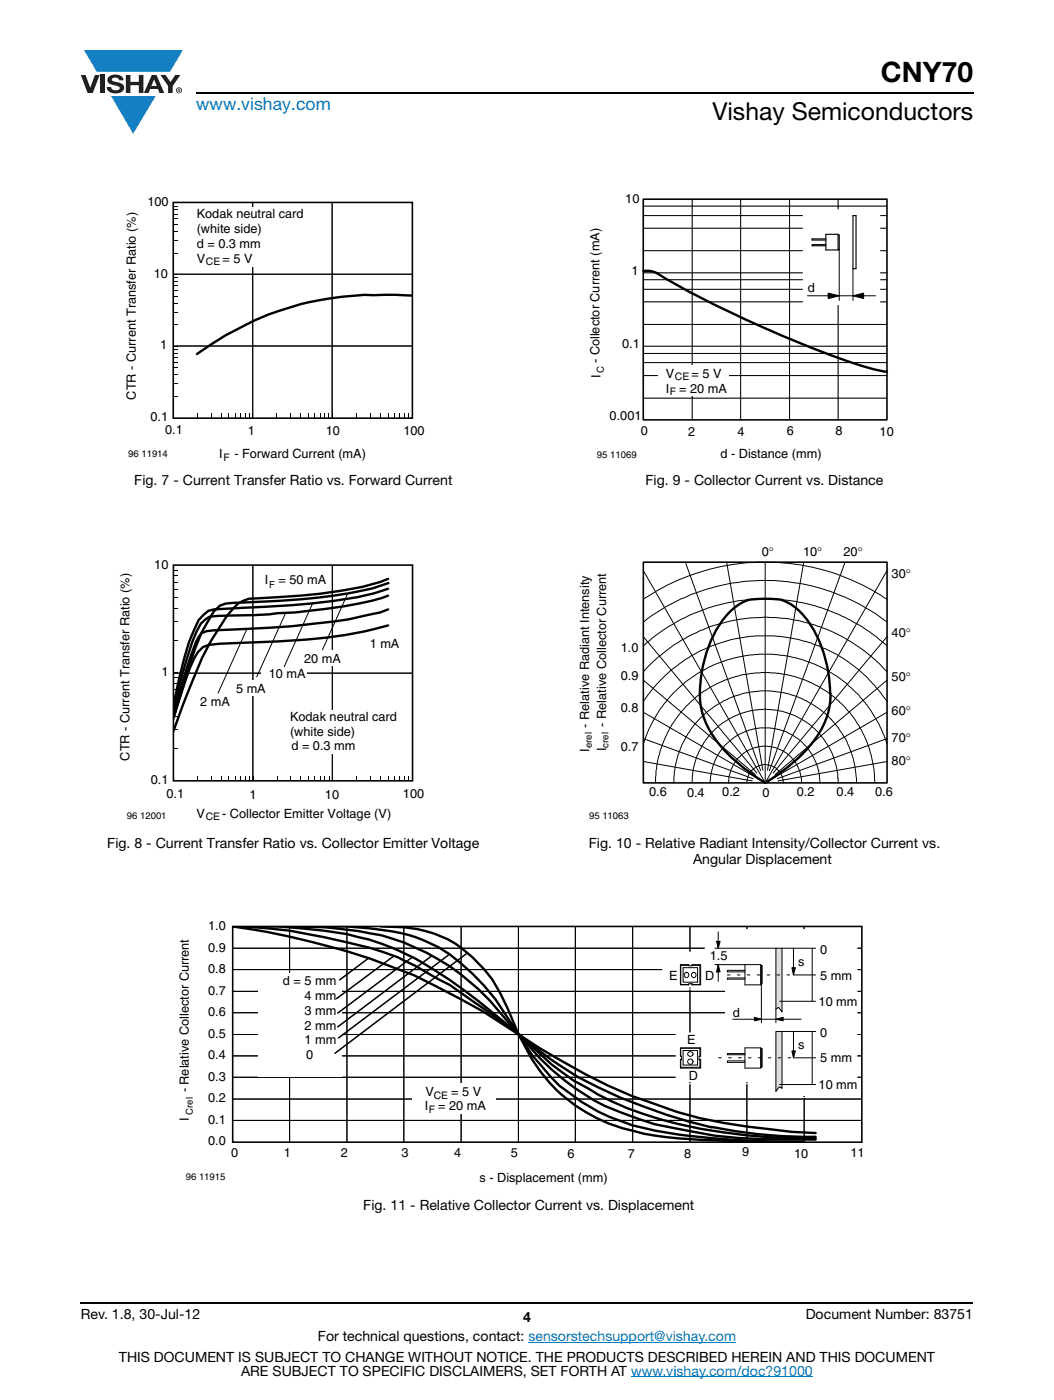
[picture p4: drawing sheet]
<svg xmlns="http://www.w3.org/2000/svg" width="210mm" height="279mm" viewBox="0 0 210 279" stroke-linecap="round" stroke-linejoin="round" font-family="sans-serif">
<g fill="#147fc3">
<path d="M16.8 10h19.7l-2.6 4.3h-1.1h-13.5z"/>
<path d="M22.2 19.2h8.9l-4.5 7.5z"/>
</g>
<g fill="#231f20">
<path d="M16.1 15h1l.9 2.5 .9-2.5h1l-1.4 3.6h-1z"/>
<path d="M20 15h.9v3.6h-.9z"/>
<path d="M21.8 15.3a2.1 2.1 0 0 1 2.7 .3l.1 .4h-.8a.79 .79 0 0 0-.7-.5 .79 .79 0 0 0-.8 .4l.2 .3 1 .2a1.08 1.08 0 0 1 1.3 1 1.08 1.08 0 0 1-1.1 1.2 1.73 1.73 0 0 1-2.4-1.2h.9a.96 .96 0 0 0 .8 .6 .96 .96 0 0 0 .9-.4 1.31 1.31 0 0 0-1.2-.6 1.03 1.03 0 0 1-1.1-.6 1.03 1.03 0 0 1 .2-1.1z"/>
<path d="M25.1 15h.9v1.3h1.7v-1.3h.9v3.6h-.9v-1.6h-1.7v1.6h-.9z"/>
<path d="M32 15h1l1 1.4 1-1.4h1l-1.6 2.2v1.4h-.9v-1.4z"/>
<path d="M30.7 15.9l.6 1.3h-1.1zM30.3 15l-1.6 3.6h.9l.4-.8h1.5l.3 .8h1l-1.6-3.6z"/>
<path d="M35.3 18a.46 .46 0 0 1 .9 0 .46 .46 0 0 1-.9 0zM35.1 18a.6 .6 0 0 0 1.2 0 .6 .6 0 0 0-1.2 0z"/>
<path d="M35.6 17.8h.2v.2h-.2zM35.5 17.7v.7h.1v-.3l.4 .3-.2-.3 .2-.2-.1-.2z"/>
</g>
<path d="M39.1 18.6h155M16.1 260h178" fill="none" stroke="#000" stroke-width=".36"/>
<path d="M105.4 267.9h41.4M125.9 274.8h36.3" fill="none" stroke="#007ec4" stroke-width=".2"/>
<path d="M24.9 38.9h59.8v53.5h-59.8z" fill="#fff"/>
<g fill="#000">
<path d="M34.6 54.7l1 .1zM34.6 59.1h1zM34.6 57.9l1 .1zM34.6 57l1 .1zM34.6 56.2l1 .1zM34.6 55.4l1 .1zM34.6 50.5h1zM34.6 47.9l1 .1zM34.6 46.1l1 .1zM34.6 44.7l1 .1zM34.6 43.6l1 .1zM34.6 42.7l1 .1z"/>
<path d="M34.6 41.8l1 .1zM34.6 41.1l1 .1zM34.6 69.1h1zM34.6 79.1l1 .1zM34.6 76.6l1 .1zM34.6 74.8h1zM34.6 73.4l1 .1zM34.6 72.3h1zM34.6 71.3l1 .1zM34.6 70.5l1 .1zM34.6 69.7l1 .1zM34.6 64.8l1 .1z"/>
<path d="M34.6 62.3h1zM34.6 60.4l1 .1zM39.3 82.5l.1 1zM42.1 82.5l.1 1zM44.1 82.5l.1 1zM45.6 82.5l.1 1zM46.9 82.5l.1 1zM48 82.5v1zM48.9 82.5l.1 1zM49.6 82.5l.1 1zM50.4 82.5l.1 1zM55.2 82.5l.1 1z"/>
<path d="M58 82.5v1zM59.9 82.5l.1 1zM61.5 82.5v1zM62.8 82.5v1zM63.8 82.5l.1 1zM64.7 82.5l.1 1zM65.6 82.5l.1 1zM66.3 82.5v1zM71.1 82.5v1zM73.9 82.5l.1 1zM75.9 82.5v1zM77.4 82.5l.1 1z"/>
<path d="M78.6 82.5l.1 1zM79.7 82.5v1zM80.6 82.5l.1 1zM81.4 82.5l.1 1z"/>
</g>
<path d="M34.6 54.7h47.7M50.4 40.4v43.1M66.3 40.4v43.1M34.6 69.1h47.7" fill="none" stroke="#000" stroke-width=".2"/>
<path d="M82.2 59l-5.6-.2a59.5 59.5 0 0 0-27.3 5.9 57.7 57.7 0 0 0-10 6" fill="none" stroke="#000" stroke-width=".48"/>
<path d="M34.6 40.4h47.7v43.1h-47.7z" fill="none" stroke="#000" stroke-width=".32"/>
<g fill="#fff">
<path d="M37.7 41.4h24.6v11.8h-24.6z"/>
<path d="M24 111.7h61.3v52.1h-61.3z"/>
</g>
<g fill="#000">
<path d="M34.6 119.3h1zM34.6 117.6l1 .1zM34.6 116.1l1 .1zM34.6 114.9l1 .1zM34.6 113.8h1zM34.6 134.3h1zM34.6 139.1h1zM34.6 137.6l1 .1zM34.6 136.4l1 .1zM34.6 135.3h1zM34.6 127.9h1zM34.6 124.1h1z"/>
<path d="M34.6 121.4l1 .1zM34.6 149.4h1zM34.6 145.5l1 .1zM34.6 142.9l1 .1zM34.6 140.7l1 .1zM39.3 154.8l.1 1zM42.1 154.8l.1 1zM44.1 154.8l.1 1zM45.6 154.8l.1 1zM46.9 154.8l.1 1zM48 154.8l.1 1zM48.9 154.8l.1 1z"/>
<path d="M49.7 154.8l.1 1zM50.4 154.8l.1 1zM55.2 154.8l.1 1zM58 154.8l.1 1zM60 154.8v1zM61.5 154.8l.1 1zM62.8 154.8l.1 1zM63.9 154.8v1zM64.8 154.8v1zM65.6 154.8l.1 1zM66.3 154.8l.1 1zM71.1 154.8l.1 1z"/>
<path d="M73.9 154.8l.1 1zM75.9 154.8l.1 1zM77.4 154.8l.1 1zM78.6 154.8l.1 1zM79.7 154.8l.1 1zM80.6 154.8l.1 1zM81.5 154.8v1z"/>
</g>
<path d="M50.4 112.8v43M66.3 112.8v43M34.6 134.3h47.7" fill="none" stroke="#000" stroke-width=".2"/>
<path d="M77.4 115.5l-1.5 .6a86.3 86.3 0 0 1-20.5 3.1l-4 .2a5.7 5.7 0 0 0-4.7 1.8 48.7 48.7 0 0 0-8.3 14.7l-3.8 10M77.4 117.5a59.9 59.9 0 0 1-15.6 3l-19.1 1.1-1.2 .3-1.9 1.9a41.4 41.4 0 0 0-3.9 11.6l-1.1 5.3M77.4 118.9a66.5 66.5 0 0 1-15.3 2.9l-3.2 .4-3.6 .2a97.8 97.8 0 0 1-11.8 .5l-1.7 .2-.8 .5-.9 .8-.9 1.6a91.1 91.1 0 0 0-4.6 15.9M77.5 116.4a56.1 56.1 0 0 1-11.3 2.5l-6.6 .7-10 .6a16.4 16.4 0 0 0-5.7 .7l-1.2 1.1-2.5 4.2-1.3 3.2-1.4 4.3-2.9 9.5M77.4 121.6l-1.6 .6-6.2 1.4-3.2 .5a204.8 204.8 0 0 1-23.9 1.7l-1.3 .2-1 .3-.6 .8a84.6 84.6 0 0 0-5 15.5M77.4 124.8a107.2 107.2 0 0 1-26.3 3.4l-7.3 .3a4.5 4.5 0 0 0-5.1 2.9 93.8 93.8 0 0 0-4.1 12" fill="none" stroke="#000" stroke-width=".48"/>
<path d="M34.6 112.8h47.7v43h-47.7z" fill="none" stroke="#000" stroke-width=".32"/>
<g fill="#fff">
<path d="M59.1 129.9h9.2v3h-9.2z"/>
<path d="M52.1 132.8h9.2v3.1h-9.2z"/>
<path d="M45.6 135.7h8v3.1h-8z"/>
<path d="M38.4 138.3h7.9v3.1h-7.9z"/>
<path d="M72.2 126.8h7.7v3.1h-7.7z"/>
<path d="M53.3 114.1h12.4v3h-12.4z"/>
</g>
<path d="M69.3 118.5l-5 11.2M49.2 125.6l-5.7 12.7M56.9 122.5l-5.7 12.6M62.4 120.3l-5.7 12.8" fill="none" stroke="#000" stroke-width=".2"/>
<g fill="#fff">
<path d="M56.3 141.7h23v8.7h-23z"/>
<path d="M117.4 38.7h61.6v53.3h-61.6z"/>
</g>
<path d="M128.3 39.8h48.6v44h-48.6z" fill="none" stroke="#000" stroke-width=".32"/>
<g fill="#000">
<path d="M128.3 54.5h48.6zM128.3 69.1h48.6z"/>
<path d="M128.3 70.5h48.6zM128.3 72.4h48.6zM128.3 75h48.6zM128.3 79.5h48.6zM128.3 55.8h48.6zM128.3 57.7h48.6zM128.3 60.3h48.6zM128.3 64.7h48.6zM128.3 41.1h48.6zM128.3 43h48.6zM128.3 45.5h48.6zM128.3 50h48.6zM138.1 39.8v44zM147.8 39.8v44zM157.5 39.8v44zM167.2 39.8v44z"/>
</g>
<g fill="none" stroke="#000" stroke-width=".2">
<path d="M138.1 39.8v44M147.8 39.8v44M157.5 39.8v44M167.2 39.8v44M128.3 55.8h48.6M128.3 57.7h48.6M128.3 41.1h48.6M128.3 43h48.6M128.3 45.5h48.6M128.3 50h48.6M128.3 54.5h48.6M128.3 70.5h48.6"/>
<path d="M128.3 72.4h48.6M128.3 75h48.6M128.3 79.5h48.6M128.3 60.3h48.6M128.3 64.7h48.6M128.3 69.1h48.6"/>
</g>
<path d="M128.3 54.1h1.5l1.3 .4M131.1 54.6a217.4 217.4 0 0 0 42 18.8l3.8 .8" fill="none" stroke="#000" stroke-width=".48"/>
<g fill="#fff">
<path d="M131.3 72.9h14.1v6.1h-14.1z"/>
<path d="M160.2 41.9h15.3v18.9h-15.3z"/>
</g>
<path d="M160.2 41.9h15.3v18.9h-15.3z" fill="none" stroke="#fff" stroke-width=".2"/>
<path d="M164.7 48.8h-2.7v.2h2.7M164.7 47.7h-2.7v.2h2.7M164.7 46.8h2.5v3.1h-2.5zM167.2 46.8l.2 .1v2.9h-.2M170.2 43h.6v10.6h-.6z" fill="none" stroke="#000" stroke-width=".23"/>
<path d="M161.1 59h13.6M165.2 58.5l2.2 .5-2.2 .6zM167.4 49.7v10.2M170.2 59l2.1-.5v1.1zM170.2 53.6v6.3" fill="none" stroke="#000" stroke-width=".2"/>
<g fill="#000">
<path d="M165.2 58.5l2.2 .5-2.2 .6z" fill-rule="evenodd"/>
<path d="M170.2 59l2.1-.5v1.1z" fill-rule="evenodd"/>
</g>
<path d="M115.3 108.7h66.4v55.1h-66.4z" fill="#fff"/>
<path d="M128.3 112.2h48.7v44h-48.7z" fill="none" stroke="#000" stroke-width=".32"/>
<g fill="none" stroke="#000" stroke-width=".2">
<path d="M128.3 113.9l24.3 42.3M128.3 119.6a44.1 44.1 0 0 1 22.6-7.4h3.8a43.7 43.7 0 0 1 22.3 7.4M136.7 112.2l15 41.6M144.9 112.2l7.3 41.5M152.6 112.2v44M160.3 112.2l-7.2 41.5M168.6 112.2l-15.1 41.6M177 113.9l-24.4 42.3M128.3 124.2l.4-.3a38.8 38.8 0 0 1 14.4-6.9 39.6 39.6 0 0 1 11.2-1.1 40.1 40.1 0 0 1 22.7 8.3M128.3 128.9a35.8 35.8 0 0 1 9.9-6.4 36 36 0 0 1 17.5-2.8 36 36 0 0 1 21.3 9.2M128.3 135.7l22.4 18.9M128.3 127.1l22.7 27.2"/>
<path d="M177 134.1a32.7 32.7 0 0 0-48.7 0M177 127.1l-22.8 27.2M177 135.7l-22.4 18.9M128.3 140a29 29 0 0 1 22.5-13.1h3.6a28.9 28.9 0 0 1 10.3 2.6l2.3 1.1a29.6 29.6 0 0 1 10 9.4M128.3 148.5l1.6-4 1.9-3.1a25.7 25.7 0 0 1 8.6-7.6l1.1-.7a27.3 27.3 0 0 1 9.9-2.5h2.7a27.3 27.3 0 0 1 10.2 2.8l2.7 1.6a25.2 25.2 0 0 1 6.6 6.6l1.8 3.1 1.6 3.8M128.3 147.4l21.9 8M128.3 152l21.8 3.9M128.3 142.1l24.3 14.1M138.1 156.2a14.1 14.1 0 0 1 1.3-6.1 14.6 14.6 0 0 1 23-4.8 14.5 14.5 0 0 1 4.8 10.9M145.3 156.2h.1M149 156.2a3.7 3.7 0 0 1 5.8-2.9 3.9 3.9 0 0 1 1.5 2.9M159.9 156.2a7.4 7.4 0 0 0-2.5-5.5 8.1 8.1 0 0 0-4.3-1.8h-1.1a8.3 8.3 0 0 0-3.9 1.6l-.6 .6a7.7 7.7 0 0 0-2.2 5.1"/>
<path d="M163.5 156.2a11.1 11.1 0 0 0-9.9-10.9h-2.3a11 11 0 0 0-9.6 10.9M170.9 156.2a18.4 18.4 0 0 0-5.1-12.7l-1.2-1.1a19.1 19.1 0 0 0-11-4.5h-1.9a18.5 18.5 0 0 0-16.4 12.7l-.8 3.4-.1 2.2M174.5 156.2l-.1-2.6-.8-3.4a21.6 21.6 0 0 0-3-6.6 22.7 22.7 0 0 0-8-6.9 20.5 20.5 0 0 0-9.2-2.5h-1.5a23.3 23.3 0 0 0-8.2 1.9l-.7 .3a23.2 23.2 0 0 0-8.9 8.2l-1 1.7-1.4 3.5a25.5 25.5 0 0 0-.9 6.4M177 142.1l-24.4 14.1M177 147.4l-21.9 8M177 152l-21.8 3.9"/>
</g>
<path d="M155.9 119.7a12.4 12.4 0 0 1 6.5 6.2 27.3 27.3 0 0 1 3.2 12.5M156.1 119.7l-2.7-.2a9.1 9.1 0 0 0-7.6 2.4 23.3 23.3 0 0 0-6.1 14.1 15.9 15.9 0 0 0 4.9 13.8 39.6 39.6 0 0 0 8 6.4 30.7 30.7 0 0 0 11.4-10.9 13.6 13.6 0 0 0 1.7-6.9" fill="none" stroke="#000" stroke-width=".48"/>
<path d="M35.5 183.5h137v53h-137z" fill="#fff"/>
<g fill="none" stroke="#000" stroke-width=".2">
<path d="M46.4 197.8h125.5M46.4 193.5h125.5M46.4 189.2h125.5M57.8 184.9v43M69.2 184.9v43M80.6 184.9v43M92 184.9v43M103.4 184.9v43M114.8 184.9v43M126.2 184.9v43M137.6 184.9v43M149 184.9v43"/>
<path d="M160.4 184.9v43M46.4 219.3h125.5M46.4 215h125.5M46.4 210.7h125.5M46.4 206.5h125.5M46.4 202.1h125.5M46.4 223.6h125.5"/>
</g>
<path d="M46.4 184.9l8.4 1.4 7.9 1.8a132.6 132.6 0 0 1 19.9 6.5 175.6 175.6 0 0 1 25.1 14.6 126.9 126.9 0 0 0 18.4 9.5l4.5 1.6a80.1 80.1 0 0 0 23 5.1l4.4 .5 4.7 .2M48.6 184.9a84.8 84.8 0 0 1 16 2.1l4.8 1.1a42.2 42.2 0 0 1 15.5 5.9l4.8 2.6a305.2 305.2 0 0 1 20.3 14.9 64 64 0 0 0 13.7 7.5 115.1 115.1 0 0 0 18.2 6v-.1a96.6 96.6 0 0 0 20.8 2M52.1 184.9a85.1 85.1 0 0 1 21.4 2.6 55.4 55.4 0 0 1 16.2 8.1 165.3 165.3 0 0 1 20.2 16.7l4.6 3.4 2.9 1.6a57.7 57.7 0 0 0 17.8 7 114.5 114.5 0 0 0 27.5 2.9M57.8 184.9a85.8 85.8 0 0 1 18.3 1.7 46.6 46.6 0 0 1 21.6 13.1l5.7 6.7a48.1 48.1 0 0 0 24.2 17l3 1 7 1.3a89.9 89.9 0 0 0 19.9 1.7h5.2M64.6 184.9a68.7 68.7 0 0 1 16.4 1.6 29.4 29.4 0 0 1 13.3 7.8l2.3 2.4 2.2 2.7 7.5 11.4 5.3 5.9a42 42 0 0 0 14.6 7.9 119.5 119.5 0 0 0 21.8 3l12.4 .3M76.1 184.9a30.6 30.6 0 0 1 10.6 1.4 24.3 24.3 0 0 1 13.1 11.9l1.4 2.9a46.2 46.2 0 0 0 6.8 12.9 31.1 31.1 0 0 0 18.2 11.7 72.4 72.4 0 0 0 18.2 1.9l4.6 .3" fill="none" stroke="#000" stroke-width=".48"/>
<path d="M46.4 184.9h125.5v43h-125.5z" fill="none" stroke="#000" stroke-width=".32"/>
<g fill="#fff">
<path d="M82.3 216.1h16.6v6.1h-16.6z"/>
<path d="M51.5 194.1h16.6v20.7h-16.6z"/>
</g>
<path d="M73.6 191.1l-5.8 4.5M78.5 190.8l-11.4 8.5M82.1 191.1l-14.7 11.1M86.1 190.8l-18.7 14.1M89.5 190.5l-22 16.6M93 190.4l-26.2 19.8" fill="none" stroke="#000" stroke-width=".3"/>
<path d="M132.2 189.9h8.5v-4.5h30.2v33.3h-18v-2.7h-18v-9.9h9.9v-9h-12.6z" fill-rule="evenodd" fill="#fff"/>
<path d="M144.8 197.4h-12.6v-7.2h8.5v-4.5h30.2v33.3M144.8 206.4h-9.9v9.9h18v2.7h18" fill="none" stroke="#fff" stroke-width=".2"/>
<path d="M144.8 197.4v9" fill="none" stroke="#fff" stroke-width=".3"/>
<g fill="none" stroke="#000" stroke-width=".2">
<path d="M135.7 192.5h1.7v.2h.7l-.1-.2h1.8v4.1h-1.8l.1-.3h-.7v.3h-1.7zM136.3 193.1h2.9v2.9h-2.9zM136.7 194.1l.2-.1a.49 .49 0 0 1 .5 .7 .49 .49 0 0 1-.8 .1l-.1-.2zM137.4 192.7h-1.6v3.8h1.6M138.1 192.7h1.5v3.8h-1.5M148.6 195.2h-3.5v.2h3.5M148.6 193.7h-3.5v.3h3.5M148.6 192.5h3.1v4.1h-3.1zM151.7 192.7h.3v3.6l-.3 .2M151.9 192.7v3.6M135.7 209.1h4.1v1.7h-.3v.7l.3-.1v1.8h-4.1v-1.8l.3 .1v-.7h-.3zM135.8 211.5v1.5h3.8v-1.5"/>
<path d="M135.8 210.8v-1.6h3.8v1.6M136.3 209.7h2.9v2.9h-2.9zM148.6 211.7h-3.5v.3h3.5M148.6 210.3h-3.5v.2h3.5M148.6 209.1h3.1v4.1h-3.1zM151.7 209.2l.3 .2v3.5l-.3 .1M151.9 209.4v3.5"/>
<circle cx="138.4" cy="194.5" r=".49"/>
<circle cx="137.7" cy="211.9" r=".53"/>
<circle cx="137.8" cy="210.4" r=".49"/>
</g>
<path d="M154.8 189.2h1.2v12.8l-.7-1-.5 .4z" fill-rule="evenodd" fill="#dedede"/>
<path d="M154.8 189.2h1.2v12.8l-.7-1-.5 .4z" fill="none" stroke="#000" stroke-width=".2"/>
<path d="M154.8 205.8h1.2v11.4l-.5-.3-.7 .9z" fill-rule="evenodd" fill="#dedede"/>
<g fill="none" stroke="#000" stroke-width=".2">
<path d="M142.6 189.2h12.2M142.6 192.5h6M142.9 194h.8l-.4-1.5-.3 1.5M142.9 187.9h.8l-.4 1.3-.3-1.3M143.3 186v3.2M143.3 192.5v3.4M151.9 196.5v7.6M155.5 199.8h7.2M156 189.2h6.7M158 193.1h.7l-.4 1.5zM158.3 189.2v5.4M158.4 194.6h4.3"/>
<path d="M162 189.2v10.6M146.2 203.4h13.6M150.5 203l1.4 .4-1.4 .3zM154.8 205.8h1.2v11.4l-.5-.3-.7 .9zM154.8 203.4l1.4-.4v.7zM154.8 201.4v2.7M155.5 216.4h7.2M156 205.8h6.7M158 209.7h.7l-.4 1.4zM158.3 205.8v5.3M158.4 211.1h4.3M162 205.8v10.6"/>
</g>
<path d="M145.1 194.6h13.3M143.3 211.1h15.1" fill="none" stroke="#000" stroke-width=".2" stroke-dasharray=".5 1.4"/>
<g fill="#000">
<path d="M143.3 192.5l.4 1.5h-.8z" fill-rule="evenodd"/>
<path d="M142.9 187.9h.8l-.4 1.3z" fill-rule="evenodd"/>
<path d="M158 193.1h.7l-.4 1.5z" fill-rule="evenodd"/>
<path d="M150.5 203l1.4 .4-1.4 .3z" fill-rule="evenodd"/>
<path d="M154.8 203.4l1.4-.4v.7z" fill-rule="evenodd"/>
<path d="M158 209.7h.7l-.4 1.4z" fill-rule="evenodd"/>
</g>
<text font-size="5.6" x="175.7" y="16.4">CNY70</text>
<text font-size="4.9" x="142.1" y="24">Vishay Semiconductors</text>
<text font-size="3.5" fill="#007ec4" x="39.1" y="21.9">www.vishay.com</text>
<g font-size="2.8">
<text x="26.8" y="96.8">Fig. 7 - Current Transfer Ratio vs. Forward Current</text>
<text x="128.8" y="96.8">Fig. 9 - Collector Current vs. Distance</text>
<text x="21.4" y="169.2">Fig. 8 - Current Transfer Ratio vs. Collector Emitter Voltage</text>
<text x="117.5" y="169.2">Fig. 10 - Relative Radiant Intensity/Collector Current vs.</text>
<text x="138.3" y="172.3">Angular Displacement</text>
<text x="72.5" y="241.5">Fig. 11 - Relative Collector Current vs. Displacement</text>
<text x="16.1" y="263.3">Rev. 1.8, 30-Jul-12</text>
<text x="104.3" y="263.8">4</text>
<text x="160.7" y="263.3">Document Number: 83751</text>
<text x="63.4" y="267.7">For technical questions, contact: sensorstechsupport@vishay.com</text>
<text x="23.7" y="271.7">THIS DOCUMENT IS SUBJECT TO CHANGE WITHOUT NOTICE. THE PRODUCTS DESCRIBED HEREIN AND THIS DOCUMENT</text>
<text x="48.1" y="274.6">ARE SUBJECT TO SPECIFIC DISCLAIMERS, SET FORTH AT www.vishay.com/doc?91000</text>
</g>
<g font-size="2.5">
<text x="29.4" y="41.1">100</text>
<text x="124.7" y="40.5">10</text>
<text x="39.2" y="43.6">Kodak neutral card</text>
<text x="39.2" y="46.5">(white side)</text>
<text x="39.2" y="49.4">d = 0.3 mm</text>
<text x="39.2" y="52.4">V</text>
<text x="44.4" y="52.4">= 5 V</text>
<text x="30.7" y="55.4">10</text>
<text x="126" y="54.9">1</text>
<text x="161.2" y="58.2">d</text>
<text x="31.9" y="69.7">1</text>
<text x="124.1" y="69.5">0.1</text>
<text x="119.6" y="72.5" transform="rotate(-90 119.6 72.5)">- Collector Current (mA)</text>
<text x="119.8" y="75.4" transform="rotate(-90 119.8 75.4)">I</text>
<text x="132.8" y="75.4">V</text>
<text x="137.9" y="75.4">= 5 V</text>
<text x="27.1" y="79.7" transform="rotate(-90 27.1 79.7)">CTR - Current Transfer Ratio (%)</text>
<text x="121.6" y="83.9">0.001</text>
<text x="132.8" y="78.4">I</text>
<text x="135.5" y="78.4">= 20 mA</text>
<text x="30" y="84.1">0.1</text>
<text x="33" y="86.7">0.1</text>
<text x="49.4" y="86.8">1</text>
<text x="65" y="86.9">10</text>
<text x="80.5" y="86.9">100</text>
<text x="127.8" y="86.8">0</text>
<text x="137.3" y="86.9">2</text>
<text x="147.1" y="86.9">4</text>
<text x="156.9" y="86.8">6</text>
<text x="166.6" y="86.8">8</text>
<text x="175.5" y="86.9">10</text>
<text x="43.7" y="91.5">I</text>
<text x="46.8" y="91.5">- Forward Current (mA)</text>
<text x="143.7" y="91.4">d - Distance (mm)</text>
<text x="30.8" y="113.5">10</text>
<text x="152" y="111">0°</text>
<text x="160.2" y="111">10°</text>
<text x="168.3" y="111">20°</text>
<text x="52.8" y="116.6">I</text>
<text x="55.5" y="116.6">= 50 mA</text>
<text x="177.9" y="115.3">30°</text>
<text x="73.8" y="129.3">1 mA</text>
<text x="123.8" y="130.1">1.0</text>
<text x="177.9" y="127.1">40°</text>
<text x="32.2" y="135">1</text>
<text x="53.6" y="135.3">10 mA</text>
<text x="60.7" y="132.4">20 mA</text>
<text x="123.8" y="135.7">0.9</text>
<text x="177.9" y="136">50°</text>
<text x="39.9" y="140.8">2 mA</text>
<text x="47.1" y="138.2">5 mA</text>
<text x="57.9" y="143.9">Kodak neutral card</text>
<text x="123.8" y="142.1">0.8</text>
<text x="177.9" y="142.8">60°</text>
<text x="57.9" y="146.8">(white side)</text>
<text x="58.1" y="149.7">d = 0.3 mm</text>
<text x="117.5" y="145.2" transform="rotate(-90 117.5 145.2)">- Relative Radiant Intensity</text>
<text x="120.9" y="150" transform="rotate(-90 120.9 150)">I</text>
<text x="120.9" y="145" transform="rotate(-90 120.9 145)">- Relative Collector Current</text>
<text x="123.8" y="149.8">0.7</text>
<text x="177.9" y="148.2">70°</text>
<text x="25.8" y="151.8" transform="rotate(-90 25.8 151.8)">CTR - Current Transfer Ratio (%)</text>
<text x="117.5" y="150.1" transform="rotate(-90 117.5 150.1)">I</text>
<text x="177.9" y="152.7">80°</text>
<text x="30.1" y="156.4">0.1</text>
<text x="33.2" y="159.3">0.1</text>
<text x="49.7" y="159.4">1</text>
<text x="64.8" y="159.4">10</text>
<text x="80.4" y="159.3">100</text>
<text x="129.5" y="159">0.6</text>
<text x="137.1" y="159">0.4</text>
<text x="144.1" y="159">0.2</text>
<text x="152.1" y="159.1">0</text>
<text x="159" y="158.9">0.2</text>
<text x="166.9" y="159">0.4</text>
<text x="174.6" y="158.9">0.6</text>
<text x="39.2" y="163.2">V</text>
<text x="44.3" y="163.2">- Collector Emitter Voltage (V)</text>
<text x="41.5" y="185.7">1.0</text>
<text x="41.5" y="189.9">0.9</text>
<text x="141.6" y="191.7">1.5</text>
<text x="163.6" y="190.4">0</text>
<text x="41.5" y="194.2">0.8</text>
<text x="56.4" y="196.6">d = 5 mm</text>
<text x="133.5" y="195.5">E</text>
<text x="140.7" y="195.5">D</text>
<text x="159.2" y="192.7">s</text>
<text x="163.6" y="195.5">5 mm</text>
<text x="41.5" y="202.8">0.6</text>
<text x="41.5" y="198.5">0.7</text>
<text x="60.7" y="199.6">4 mm</text>
<text x="60.7" y="202.5">3 mm</text>
<text x="146.2" y="202.9">d</text>
<text x="163.3" y="200.7">10 mm</text>
<text x="41.5" y="207.1">0.5</text>
<text x="60.7" y="205.5">2 mm</text>
<text x="60.7" y="208.4">1 mm</text>
<text x="137.1" y="208.4">E</text>
<text x="159.2" y="209.3">s</text>
<text x="163.6" y="206.9">0</text>
<text x="41.5" y="215.7">0.3</text>
<text x="41.5" y="211.4">0.4</text>
<text x="61.1" y="211.3">0</text>
<text x="137.4" y="215.4">D</text>
<text x="163.6" y="212">5 mm</text>
<text x="37.7" y="218" transform="rotate(-90 37.7 218)">- Relative Collector Current</text>
<text x="41.5" y="220">0.2</text>
<text x="84.7" y="221.6">I</text>
<text x="84.9" y="218.7">V</text>
<text x="87.4" y="221.6">= 20 mA</text>
<text x="90" y="218.7">= 5 V</text>
<text x="163.3" y="217.3">10 mm</text>
<text x="37.7" y="223.7" transform="rotate(-90 37.7 223.7)">I</text>
<text x="41.5" y="224.3">0.1</text>
<text x="41.5" y="228.6">0.0</text>
<text x="46.1" y="230.9">0</text>
<text x="56.6" y="231">1</text>
<text x="68" y="231">2</text>
<text x="80.1" y="231">3</text>
<text x="90.6" y="230.9">4</text>
<text x="101.9" y="230.9">5</text>
<text x="113.2" y="231">6</text>
<text x="125.2" y="231.2">7</text>
<text x="136.5" y="231">8</text>
<text x="148" y="230.8">9</text>
<text x="158.4" y="231">10</text>
<text x="169.7" y="231">11</text>
<text x="95.7" y="236">s - Displacement (mm)</text>
</g>
<g font-size="2.1">
<text x="41.1" y="52.8">CE</text>
<text x="134.6" y="75.9">CE</text>
<text x="133.7" y="78.8">F</text>
<text x="44.6" y="91.9">F</text>
<text x="41" y="163.7">CE</text>
<text x="86.5" y="219.3">CE</text>
<text x="85.6" y="222.1">F</text>
</g>
<g font-size="1.9">
<text x="120.4" y="74.5" transform="rotate(-90 120.4 74.5)">C</text>
<text x="25.6" y="91.3">96 11914</text>
<text x="119.1" y="91.3">95 11069</text>
<text x="53.7" y="117.4">F</text>
<text x="118.1" y="149.3" transform="rotate(-90 118.1 149.3)">erel</text>
<text x="121.4" y="149.2" transform="rotate(-90 121.4 149.2)">crel</text>
<text x="25.3" y="163.5">96 12001</text>
<text x="117.5" y="163.4">95 11063</text>
<text x="38.5" y="222.5" transform="rotate(-90 38.5 222.5)">Crel</text>
<text x="37.1" y="235.6">96 11915</text>
</g>
</svg>
